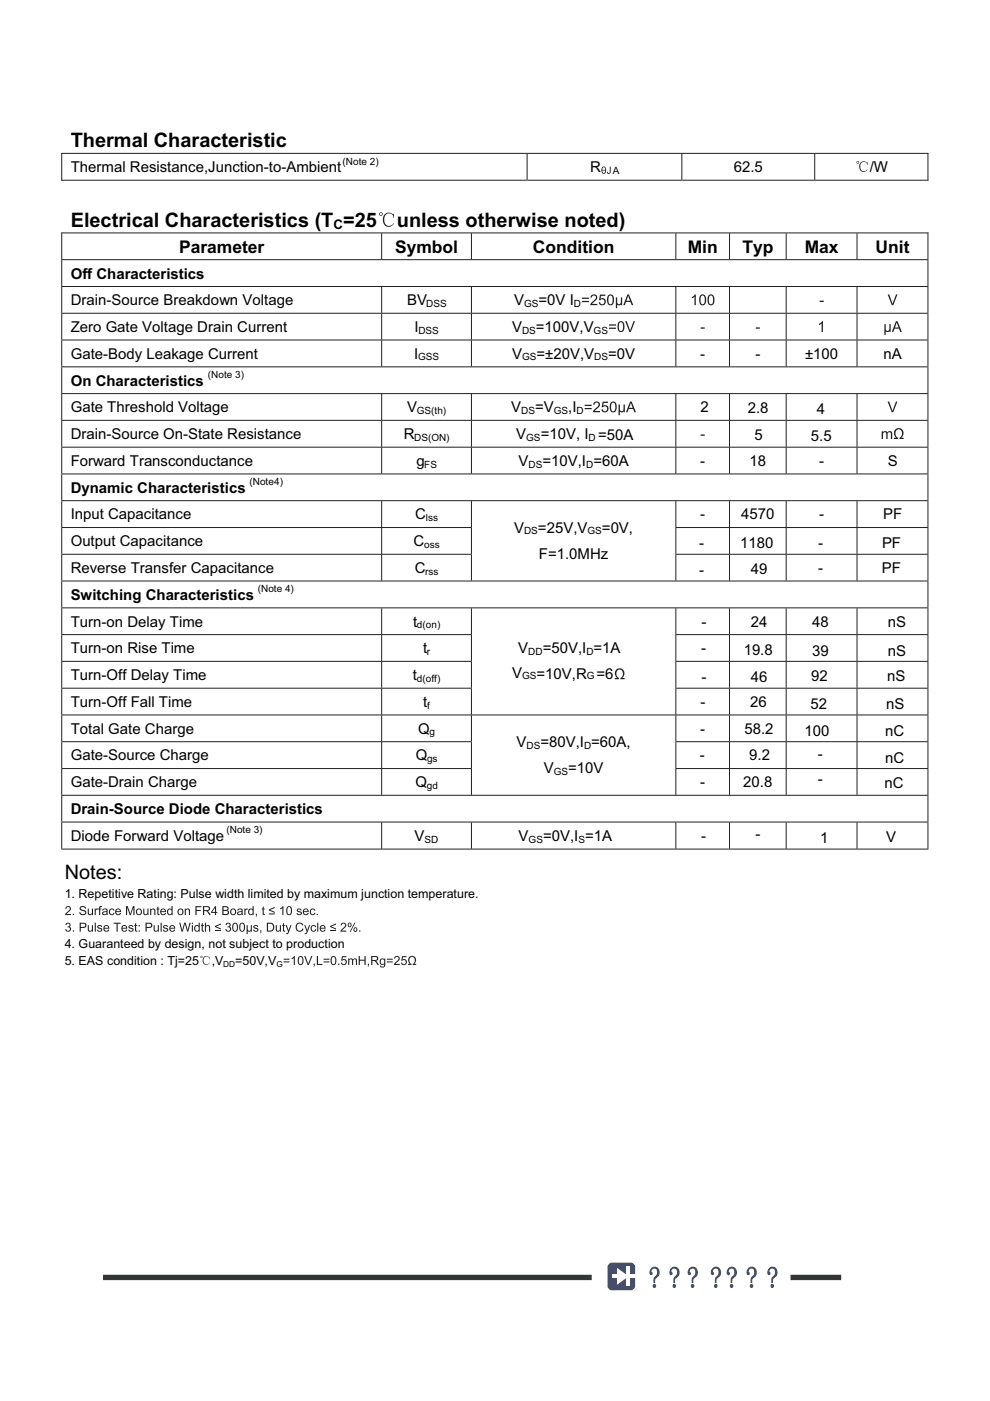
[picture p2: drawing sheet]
<svg xmlns="http://www.w3.org/2000/svg" width="210mm" height="297mm" viewBox="0 0 210 297" stroke-linecap="round" stroke-linejoin="round" font-family="sans-serif">
<g fill="#231f20">
<path d="M129.3 35.3h.2v1.1a.42 .42 0 0 1-.4 .5 .42 .42 0 0 1-.4-.5h.2v.1a.23 .23 0 0 0 .3 .2 .23 .23 0 0 0 .1-.3zM127.7 36.2l.2 .4h.3l.2-.4zM127.9 35.5l-.2 .5h.7l-.1-.4zM127.7 35.5a.46 .46 0 0 1 .5-.2 .46 .46 0 0 1 .3 .4 .84 .84 0 0 1-.5 1.2 .9 .9 0 0 1-.3-1.4z"/>
<path d="M182.6 34.4a.94 .94 0 0 1 1.3 .1l.1-.1v.6a.79 .79 0 0 0-.9-.7 .79 .79 0 0 0-.6 1 .83 .83 0 0 0 .5 1 .83 .83 0 0 0 1-.4 .96 .96 0 0 1-1.3 .5 .96 .96 0 0 1-.4-1.3zM181.8 34.4a.17 .17 0 0 0 .3 0 .17 .17 0 0 0-.3 0zM181.7 34.4a.29 .29 0 0 1 .5 0 .29 .29 0 0 1-.5 0z"/>
</g>
<path d="M13 38.2h98.7M13 32.5h183.9M13.1 32.4v5.9M111.8 32.6v5.7M111.9 38.2h32.6M144.6 32.6v5.7M144.7 38.2h28M172.8 32.6v5.7M172.9 38.2h23.8M196.8 32.4v5.9" fill="none" stroke="#231f20" stroke-width=".21"/>
<path d="M81.6 45.4a1.27 1.27 0 0 1 1.8 .1v-.2h.2v.9h-.2a.95 .95 0 0 0-.9-1 .95 .95 0 0 0-1 1 1.18 1.18 0 0 0 1.2 1.7l.9-.6a1.27 1.27 0 0 1-1.7 .7 1.27 1.27 0 0 1-.7-1.6zM80.6 45.4a.23 .23 0 0 0 .4 0 .23 .23 0 0 0-.4 0zM80.4 45.4a.4 .4 0 0 1 .8 0 .4 .4 0 0 1-.8 0z" fill="#231f20"/>
<path d="M13 49.4h183.9M13 55.1h183.9M13.1 49.3v5.7M13.1 55.1v5.6M80.9 49.5v5.5M100 49.5v5.5M143.3 49.5v5.5M154.7 49.5v5.5M166.8 49.5v5.5M181.8 49.5v5.5M196.8 49.3v5.7M196.8 55.1v5.6" fill="none" stroke="#231f20" stroke-width=".21"/>
<path d="M188.3 62.4h.3l.7 2.1 .7-2.1h.4l-.9 2.3h-.3zM173.8 63.7h.9v.3h-.9zM150.5 62.8a1.27 1.27 0 0 0 .3 1.7 1.22 1.22 0 0 0 .2-1.8zM150.3 62.7a.74 .74 0 0 1 .9-.2 .74 .74 0 0 1 .3 .9 .95 .95 0 0 1-.9 1.3 1.65 1.65 0 0 1-.3-2zM148.7 62.8a1.27 1.27 0 0 0 .3 1.7 1.22 1.22 0 0 0 .2-1.8zM148.5 62.7a.74 .74 0 0 1 .9-.2 .74 .74 0 0 1 .4 .9 .95 .95 0 0 1-1 1.3 1.65 1.65 0 0 1-.3-2zM146.7 63l.9-.6v2.3h-.3v-1.8l-.6 .4zM133.2 62.7l-.3 1.1h.7zM133.1 62.4h.3l.9 2.3h-.3l-.3-.7h-.9l-.3 .7h-.3zM130.6 63.1h.3v.7a.47 .47 0 0 0 .4 .7 .47 .47 0 0 0 .4-.7v-.7h.3v1.6h-.3v-.2a.48 .48 0 0 1-.8 0v.8h-.3zM129.2 62.8a1.27 1.27 0 0 0 .3 1.7 1.22 1.22 0 0 0 .2-1.8zM129 62.7a.74 .74 0 0 1 .9-.2 .74 .74 0 0 1 .3 .9 .95 .95 0 0 1-.9 1.3 1.65 1.65 0 0 1-.3-2zM127.3 62.5h1.1v.2h-.9l-.1 .6a.75 .75 0 0 1 1 .4 .75 .75 0 0 1-.5 1 .75 .75 0 0 1-.9-.6h.3a.5 .5 0 0 0 .7 .3 .5 .5 0 0 0 .2-.7 .5 .5 0 0 0-.7-.2l-.2 .2-.3-.1zM125.5 62.6a.75 .75 0 0 1 1.1 .2 .75 .75 0 0 1-.4 1l-.6 .6h1.1v.3h-1.5l.3-.6a1.54 1.54 0 0 0 .9-1.2l-.4-.2-.3 .1-.2 .3h-.3zM123.4 63.8h1.5v.3h-1.5zM123.4 63.1h1.5v.3h-1.5z" fill="#231f20"/>
<path d="M13 60.7h183.9M13.1 60.8v5.5M80.9 60.8v5.5M100 60.8v5.5M143.3 60.8v5.5M154.7 60.8v5.5M166.8 60.8v5.5M181.8 60.8v5.5M196.8 60.8v5.5" fill="none" stroke="#231f20" stroke-width=".21"/>
<path d="M190.2 68.3l-.4 1.1h.8zM190 68.1h.4l.9 2.3h-.4l-.2-.7h-1l-.2 .7h-.3zM187.6 68.7h.3v.7a.47 .47 0 0 0 .3 .8 .47 .47 0 0 0 .4-.8v-.7h.3v1.7h-.2v-.2a.48 .48 0 0 1-.8 0v.8h-.3zM173.7 68.7l.8-.6v2.3h-.2v-1.8l-.6 .3zM160.3 69.4h.9v.3h-.9zM148.6 69.4h.9v.3h-.9zM132.6 68.1h.3l.7 2 .8-2h.3l-.9 2.3h-.3zM131.4 68.5a1.27 1.27 0 0 0 .3 1.7 1.22 1.22 0 0 0 .2-1.8zM131.2 68.3a.74 .74 0 0 1 .9-.1 .74 .74 0 0 1 .3 .8 .95 .95 0 0 1-.9 1.4 1.65 1.65 0 0 1-.3-2.1zM129.2 69.5h1.5v.2h-1.5zM129.2 68.8h1.5v.2h-1.5z" fill="#231f20"/>
<g fill="none" stroke="#231f20" stroke-width=".21">
<path d="M13 66.4h183.9M13 72.1h183.9M13 77.8h183.9M13.1 66.5v5.5M13.1 72.2v5.5M13.1 77.9v5.5M80.9 66.5v5.5M80.9 72.2v5.5M100 66.5v5.5M100 72.2v5.5M143.3 66.5v5.5M143.3 72.2v5.5"/>
<path d="M154.7 66.5v5.5M154.7 72.2v5.5M166.8 66.5v5.5M166.8 72.2v5.5M181.8 66.5v5.5M181.8 72.2v5.5M196.8 66.5v5.5M196.8 72.2v5.5M196.8 77.9v5.5"/>
</g>
<path d="M188.3 85.1h.3l.7 2.1 .7-2.1h.3l-.8 2.3h-.4zM133.8 85.4l-.4 1.1h.8zM133.6 85.1h.4l.9 2.3h-.3l-.3-.7h-1l-.2 .7h-.3zM131.2 85.8h.3v.7a.47 .47 0 0 0 .4 .7 .47 .47 0 0 0 .4-.7v-.7h.2v1.6h-.2v-.2a.48 .48 0 0 1-.8 0v.8h-.3zM129.8 85.5a1.27 1.27 0 0 0 .3 1.7 1.22 1.22 0 0 0 .1-1.8zM129.6 85.4a.74 .74 0 0 1 .9-.2 .74 .74 0 0 1 .3 .9 .95 .95 0 0 1-.9 1.3 1.65 1.65 0 0 1-.3-2zM127.8 85.2h1.2v.2h-.9l-.2 .6a.75 .75 0 0 1 1.1 .4 .75 .75 0 0 1-.5 1 .75 .75 0 0 1-.9-.6h.3a.5 .5 0 0 0 .6 .3 .5 .5 0 0 0 .3-.7 .5 .5 0 0 0-.8-.2l-.1 .2-.3-.1zM126 85.3a.75 .75 0 0 1 1.2 .2 .75 .75 0 0 1-.4 1l-.7 .6h1.2v.3h-1.5l.3-.6a1.54 1.54 0 0 0 .8-1.2l-.4-.2-.3 .1-.1 .3h-.3zM124 86.5h1.5v.3h-1.5zM124 85.8h1.5v.3h-1.5z" fill="#231f20"/>
<path d="M13 83.5h183.9M13.1 83.5v5.5M80.9 83.5v5.5M100 83.5v5.5M143.3 83.5v5.5M154.7 83.5v5.5M166.8 83.5v5.5M181.8 83.5v5.5M196.8 83.5v5.5" fill="none" stroke="#231f20" stroke-width=".21"/>
<path d="M189.9 91a1.09 1.09 0 0 1 1.6 .3 1.09 1.09 0 0 1-.3 1.5h.5v.3h-.9v-.3a.89 .89 0 0 0 .6-1.1 .89 .89 0 0 0-1.1-.6 1.05 1.05 0 0 0 .2 1.7v.3h-.9v-.3h.5a1.22 1.22 0 0 1-.2-1.8zM187 91.4h.3v.3a.56 .56 0 0 1 .9 0 .54 .54 0 0 1 .6-.3 .54 .54 0 0 1 .4 .5v1.2h-.2v-1.1a.34 .34 0 0 0-.3-.4 .34 .34 0 0 0-.4 .3v1.2h-.3v-1.1a.38 .38 0 0 0-.5-.3 .38 .38 0 0 0-.2 .5v.9h-.3zM148.6 92.1h.9v.3h-.9z" fill="#231f20"/>
<g fill="none" stroke="#231f20" stroke-width=".21">
<path d="M13 89.1h183.9M13 94.8h183.9M13.1 89.2v5.5M13.1 94.9v5.5M80.9 89.2v5.5M80.9 94.9v5.5M100 89.2v5.5M100 94.9v5.5M143.3 89.2v5.5M143.3 94.9v5.5M154.7 89.2v5.5M154.7 94.9v5.5"/>
<path d="M166.8 89.2v5.5M166.8 94.9v5.5M181.8 89.2v5.5M181.8 94.9v5.5M196.8 89.2v5.5M196.8 94.9v5.5M13 100.5h183.9M13 106.2h183.9M13 111.8h87.1M13 117.5h87.1M13.1 111.9v5.5M13.1 100.6v5.5"/>
<path d="M13.1 106.2v5.6M13.1 117.6v5.5M80.9 106.2v5.6M80.9 117.6v5.5M80.9 111.9v5.5M100 106.2v5.6M100 117.6v5.5M100 111.9v5.5M143.3 111.8h53.6M143.3 117.5h53.6M143.3 106.2v5.6M143.3 117.6v5.5"/>
<path d="M143.3 111.9v5.5M154.7 106.2v5.6M154.7 117.6v5.5M154.7 111.9v5.5M166.8 106.2v5.6M166.8 117.6v5.5M166.8 111.9v5.5M181.8 106.2v5.6M181.8 111.9v5.5M181.8 117.6v5.5M196.8 106.2v5.6M196.8 111.9v5.5"/>
<path d="M196.8 117.6v5.5M196.8 100.6v5.5M13 123.2h183.9M13 128.9h183.9M13 134.6h87.1M13.1 134.6v5.5M13.1 123.3v5.5M13.1 129v5.5M80.9 129v5.5M80.9 134.6v5.5M100 129v5.5M100 134.6v5.5"/>
<path d="M143.3 134.6h53.6M143.3 129v5.5M143.3 134.6v5.5M154.7 129v5.5M154.7 134.6v5.5M166.8 129v5.5M166.8 134.6v5.5M181.8 129v5.5M181.8 134.6v5.5M196.8 129v5.5M196.8 134.6v5.5M196.8 123.3v5.5"/>
<path d="M13 140.2h87.1M13.1 140.3v5.5M80.9 140.3v5.5M100 140.3v5.5M143.3 140.2h53.6M143.3 140.3v5.5M154.7 140.3v5.5M166.8 140.3v5.5M181.8 140.3v5.5M196.8 140.3v5.5"/>
</g>
<path d="M130.8 141.9a1.09 1.09 0 0 1 1.5 .3 1.09 1.09 0 0 1-.3 1.5h.5v.3h-.9v-.2a.89 .89 0 0 0 .6-1.2 .89 .89 0 0 0-1.1-.5 1.05 1.05 0 0 0 .2 1.7v.2h-.9v-.3h.5a1.22 1.22 0 0 1-.1-1.8z" fill="#231f20"/>
<g fill="none" stroke="#231f20" stroke-width=".21">
<path d="M13 145.9h87.1M13 151.6h183.9M13 157.3h87.1M13.1 146v5.5M13.1 157.3v5.6M13.1 151.7v5.5M80.9 151.7v5.5M80.9 146v5.5M80.9 157.3v5.6M100 151.7v5.5M100 146v5.5M100 157.3v5.6"/>
<path d="M143.3 145.9h53.6M143.3 157.3h53.6M143.3 151.7v5.5M143.3 146v5.5M143.3 157.3v5.6M154.7 151.7v5.5M154.7 146v5.5M154.7 157.3v5.6M166.8 151.7v5.5M166.8 146v5.5M166.8 157.3v5.6M181.8 146v5.5"/>
<path d="M181.8 151.7v5.5M181.8 157.3v5.6M196.8 146v5.5M196.8 151.7v5.5M196.8 157.3v5.6M13 162.9h87.1M13 168.6h183.9M13 174.3h183.9M13.1 163v5.5M13.1 168.7v5.5M13.1 174.4v5.5M80.9 163v5.5"/>
<path d="M80.9 174.4v5.5M100 163v5.5M100 174.4v5.5M143.3 162.9h53.6M143.3 163v5.5M143.3 174.4v5.5M154.7 163v5.5M154.7 174.4v5.5M166.8 163v5.5M166.8 174.4v5.5M181.8 163v5.5M181.8 174.4v5.5"/>
<path d="M196.8 163v5.5M196.8 174.4v5.5M196.8 168.7v5.5M13 180h183.9"/>
</g>
<g fill="#231f20">
<path d="M67.2 193.7h.2v.3h-.2zM65.9 192.8l.6-.2 .4 .4-.2 .1-.2-.2a.47 .47 0 0 0-.6 .4 .47 .47 0 0 0 .7 .5l.1-.3h.2a.65 .65 0 0 1-.9 .4 .65 .65 0 0 1-.2-1zM64.6 192.9l-.1 .3h.7l-.2-.4zM64.4 192.8a.64 .64 0 0 1 .8-.1 .64 .64 0 0 1 .3 .7h-1a.4 .4 0 0 0 .3 .4 .4 .4 0 0 0 .4-.2h.3a.69 .69 0 0 1-1.1 .3 .69 .69 0 0 1 0-1.1zM63 192.8l.2-.2a.54 .54 0 0 1 .8 .4h-.2a.27 .27 0 0 0-.3-.2 .27 .27 0 0 0-.3 .3h.1a.52 .52 0 0 1 .6 .2 .52 .52 0 0 1 0 .6l-.7 .1-.3-.4h.2a.31 .31 0 0 0 .4 .3 .31 .31 0 0 0 .2-.4 .67 .67 0 0 1-.8-.6zM61.1 192.4a1.05 1.05 0 0 0 .2 1.5 .98 .98 0 0 0 0-1.6zM61 192.2a.75 .75 0 0 1 .8 .2 .75 .75 0 0 1 .1 .9 .66 .66 0 0 1-.7 .7 .66 .66 0 0 1-.5-.9zM59.4 192.6l.7-.5v1.9h-.2v-1.5l-.5 .3zM57 193.7h1.3v.2h-1.3zM57 192.8l1.3-.5v.2l-1 .4 1 .4v.3l-1.3-.6zM55.7 192.3l.2-.1v.4h.3v.2h-.3v.8l.3 .4a.34 .34 0 0 1-.4 0 .34 .34 0 0 1-.1-.4v-.8h-.2v-.2h.2zM54.2 193.7h.3v.4l-.2 .3 .1-.4h-.2zM53 192.9a.48 .48 0 0 0-.2 .7 .48 .48 0 0 0 .7 .1l.1-.4-.1-.4-.3-.1zM52.8 192.8l.4-.2 .4 .2v-.7h.2v1.9h-.2v-.2a.66 .66 0 0 1-.9-.1 .66 .66 0 0 1 .1-.9zM51.8 192.6h.2v.2l.5-.2 .1 .1-.1 .2a.31 .31 0 0 0-.4 0 .31 .31 0 0 0 0 .4v.7h-.3zM50.6 193.5a.33 .33 0 0 0 .3 .4 .33 .33 0 0 0 .3-.4v-.2zM50.4 192.8a.62 .62 0 0 1 .8-.1 .62 .62 0 0 1 .3 .7v.6h-.2v-.2a.49 .49 0 0 1-.7 .2 .49 .49 0 0 1-.2-.6l.8-.3a.35 .35 0 0 0-.3-.3 .35 .35 0 0 0-.4 .3l-.2-.1zM49.2 192.9a.47 .47 0 0 0-.1 .8 .47 .47 0 0 0 .7-.1l-.1-.7-.2-.1zM48.8 193.3a.7 .7 0 0 1 1.4 0 .7 .7 0 0 1-1.4 0zM47.4 193.1v.7l.8-.1a.35 .35 0 0 0 .1-.4 .35 .35 0 0 0-.5-.2zM47.4 192.3v.6h.4a.32 .32 0 0 0 .5-.3 .32 .32 0 0 0-.5-.3zM47.2 192.1h.7a.48 .48 0 0 1 .6 .3 .48 .48 0 0 1-.3 .6 .53 .53 0 0 1 .3 .7 .53 .53 0 0 1-.6 .3h-.7zM45.6 192.5l-.6 .8h.6zM45.6 192.1h.2v1.2h.3v.3h-.3v.4h-.2v-.4h-.8v-.3zM43.3 192.3v.7h.5a.33 .33 0 0 0 .5-.3 .33 .33 0 0 0-.4-.4zM43.1 192.1h.8a.53 .53 0 0 1 .7 .5 .53 .53 0 0 1-.6 .5l.7 .9h-.3l-.5-.7-.3-.1h-.3v.8h-.2zM41.4 192.1h1.3v.2h-1v.6h.9v.3h-.9v.8h-.3zM39.2 192.6h.2v.2a.49 .49 0 0 1 .6-.2 .49 .49 0 0 1 .3 .6v.8h-.2v-.8a.32 .32 0 0 0-.3-.4 .32 .32 0 0 0-.4 .2v1h-.2zM38 192.9a.47 .47 0 0 0-.1 .8 .47 .47 0 0 0 .8-.1l-.1-.7-.3-.1zM37.6 193.3a.7 .7 0 0 1 1.4 0 .7 .7 0 0 1-1.4 0zM35.8 192.9a.48 .48 0 0 0-.2 .7 .48 .48 0 0 0 .7 .1l.1-.4-.1-.4-.3-.1zM35.6 192.8l.4-.2 .4 .2v-.7h.2v1.9h-.2v-.2a.66 .66 0 0 1-.9-.1 .66 .66 0 0 1 .1-.9zM34.3 192.9l-.1 .3h.8l-.2-.4zM34.1 192.8a.64 .64 0 0 1 .8-.1 .64 .64 0 0 1 .3 .7h-1a.4 .4 0 0 0 .3 .4 .4 .4 0 0 0 .5-.2h.2a.69 .69 0 0 1-1 .3 .69 .69 0 0 1-.1-1.1zM33.4 192.3l.2-.1v.4h.2v.2h-.2v.8l.3 .4a.34 .34 0 0 1-.4 0 .34 .34 0 0 1-.1-.4v-.8h-.2v-.2h.2zM31.8 192.6h.3v.2a.49 .49 0 0 1 .6-.2 .49 .49 0 0 1 .3 .6v.8h-.3v-.8a.32 .32 0 0 0-.2-.4 .32 .32 0 0 0-.4 .2v1h-.3zM30.4 192.6h.2v.8a.34 .34 0 0 0 .4 .4 .34 .34 0 0 0 .3-.4v-.8h.2v1.4h-.2v-.2a.49 .49 0 0 1-.6 .2 .49 .49 0 0 1-.3-.5zM29.2 192.9a.47 .47 0 0 0-.1 .8 .47 .47 0 0 0 .7-.1v-.7l-.3-.1zM28.8 193.3a.7 .7 0 0 1 1.4 0 .7 .7 0 0 1-1.4 0zM26.7 192.1h.4l.5 1.6 .6-1.6h.3v1.9h-.2v-1.6l-.6 1.6h-.2l-.5-1.6v1.6h-.3zM24.8 192.9l-.1 .3h.7l-.2-.4zM24.6 192.8a.64 .64 0 0 1 .8-.1 .64 .64 0 0 1 .3 .7h-1a.4 .4 0 0 0 .3 .4 .4 .4 0 0 0 .4-.2h.3a.69 .69 0 0 1-1.1 .3 .69 .69 0 0 1 0-1.1zM23.3 192.8l.6-.2 .4 .4-.3 .1-.1-.2a.47 .47 0 0 0-.6 .4 .47 .47 0 0 0 .6 .5l.2-.3h.2a.65 .65 0 0 1-.9 .4 .65 .65 0 0 1-.2-1zM21.9 193.5a.33 .33 0 0 0 .3 .4 .33 .33 0 0 0 .4-.4v-.2zM21.8 192.8a.62 .62 0 0 1 .8-.1 .62 .62 0 0 1 .2 .7l.1 .6h-.2l-.1-.2a.49 .49 0 0 1-.7 .2 .49 .49 0 0 1-.2-.6l.9-.3a.35 .35 0 0 0-.3-.3 .35 .35 0 0 0-.4 .3l-.2-.1zM21.1 192.2l.5-.1v.2l-.3 .1v.2h.2v.2h-.2v1.2h-.3v-1.2h-.2v-.2h.2zM20.1 192.6h.2v.2l.4-.2 .1 .1-.1 .2a.31 .31 0 0 0-.3 0 .31 .31 0 0 0-.1 .4v.7h-.2zM18.6 192.6h.2v.8a.34 .34 0 0 0 .4 .4 .34 .34 0 0 0 .3-.4v-.8h.2v1.4h-.2v-.2a.49 .49 0 0 1-.6 .2 .49 .49 0 0 1-.3-.5zM17.1 192.2a.75 .75 0 0 1 1.2 .5h-.3a.42 .42 0 0 0-.4-.4 .42 .42 0 0 0-.4 .5 1.1 1.1 0 0 1 1.1 .7 .77 .77 0 0 1-.8 .5 .77 .77 0 0 1-.7-.6h.2a.49 .49 0 0 0 .6 .5 .49 .49 0 0 0 .4-.6l-.1-.1a.8 .8 0 0 1-1-.7zM15.4 193.7h.3v.3h-.3zM14 192.3a.62 .62 0 0 1 1 .1 .62 .62 0 0 1-.4 .9l-.5 .5h1v.2h-1.3l.2-.4a1.15 1.15 0 0 0 .7-1.2l-.4-.1-.2 .4h-.3z"/>
<path d="M76.2 197.3h.2v.2h-.2zM75.2 196.8l.1 .6a.3 .3 0 0 0 .3-.3 .3 .3 0 0 0-.4-.3zM75 197.1a.46 .46 0 0 1 .9 0 .46 .46 0 0 1-.9 0zM75.2 195.6h.2l-1 2h-.2zM74 195.8l.1 .6a.3 .3 0 0 0 .3-.3 .3 .3 0 0 0-.4-.3zM73.8 196.1a.46 .46 0 0 1 .9 0 .46 .46 0 0 1-.9 0zM72.4 195.8a.62 .62 0 0 1 1 .1 .62 .62 0 0 1-.4 .9l-.5 .5h1v.2h-1.3l.2-.4a1.15 1.15 0 0 0 .7-1.2l-.4-.1-.2 .4h-.3zM70 197.2h1.3v.2h-1.3zM70 196.3l1.3-.5v.2l-1 .4 1 .4v.3l-1.3-.6zM68.2 196.4l-.1 .3h.7l-.2-.4zM68 196.3a.64 .64 0 0 1 .7-.1 .64 .64 0 0 1 .4 .7h-1.1a.4 .4 0 0 0 .3 .5 .4 .4 0 0 0 .5-.3h.3a.69 .69 0 0 1-1.1 .3 .69 .69 0 0 1 0-1.1zM67.3 195.6h.2v1.9h-.2zM66 196.3l.7-.1 .4 .4h-.3l-.1-.2a.47 .47 0 0 0-.6 .4 .47 .47 0 0 0 .6 .5l.1-.3 .3 .1a.65 .65 0 0 1-1 .4 .65 .65 0 0 1-.1-1zM64.5 196.2h.3l.4 1.1 .4-1.1h.2l-.5 1.3a.48 .48 0 0 1-.7 .6v-.3h.3l.1-.3zM63 195.8a.82 .82 0 0 1 1.3 .3l-.2 .1a.63 .63 0 0 0-.9-.3 .63 .63 0 0 0-.2 .9 .58 .58 0 0 0 .5 .5 .58 .58 0 0 0 .6-.4h.3a.91 .91 0 0 1-1.3 .5 .91 .91 0 0 1-.3-1.4zM60.6 196.2h.2l.4 1.1 .4-1.1h.2l-.5 1.3a.48 .48 0 0 1-.6 .6v-.3h.3l.1-.3zM60 195.8l.2-.1v.5h.3v.1h-.3v.8l.3 .4a.34 .34 0 0 1-.4 0 .34 .34 0 0 1-.1-.4v-.8h-.2v-.1h.2zM58.5 196.2h.2v.7a.34 .34 0 0 0 .4 .5 .34 .34 0 0 0 .3-.5v-.7h.2v1.3h-.2v-.2a.49 .49 0 0 1-.6 .2 .49 .49 0 0 1-.3-.5zM56.9 195.9v1.4h.4a.73 .73 0 0 0 .6-.7 .73 .73 0 0 0-.7-.7zM56.6 195.6h.7a.95 .95 0 0 1 .9 1 .95 .95 0 0 1-.9 .9h-.7zM55.2 197.3h.2v.4l-.2 .2 .1-.4h-.1zM53.8 196.3l.2-.2a.54 .54 0 0 1 .8 .4h-.3a.27 .27 0 0 0-.3-.2 .27 .27 0 0 0-.2 .3h.1a.52 .52 0 0 1 .6 .2 .52 .52 0 0 1 0 .6l-.7 .1-.3-.4h.2a.31 .31 0 0 0 .4 .3 .31 .31 0 0 0 .2-.4 .67 .67 0 0 1-.8-.6zM52.3 196.2h.2v.8a.32 .32 0 0 0 .4 .3 .32 .32 0 0 0 .3-.3v-.8h.2v1.3h-.2v-.1a.4 .4 0 0 1-.7 0v.7h-.2zM51.1 196a1.05 1.05 0 0 0 .3 1.4 .98 .98 0 0 0-.1-1.6zM51 195.7a.75 .75 0 0 1 .9 .2 .75 .75 0 0 1 .1 .9 .66 .66 0 0 1-.8 .7 .66 .66 0 0 1-.5-.9zM49.6 196a1.06 1.06 0 0 0 .3 1.4 .98 .98 0 0 0 0-1.6zM49.5 195.7a.75 .75 0 0 1 .9 .2 .75 .75 0 0 1 .1 .9 .66 .66 0 0 1-.8 .7 .66 .66 0 0 1-.4-.9zM48 195.8a.51 .51 0 0 1 .8-.1 .51 .51 0 0 1-.1 .8 .59 .59 0 0 1 0 1 .59 .59 0 0 1-.9-.5h.2a.38 .38 0 0 0 .5 .4 .38 .38 0 0 0 .3-.5 .38 .38 0 0 0-.5-.3v-.2a.33 .33 0 0 0 .4-.2 .33 .33 0 0 0-.3-.4 .33 .33 0 0 0-.3 .4l-.3-.1zM45.6 197.2h1.3v.2h-1.3zM45.6 196.3l1.3-.5v.2l-1 .4 1 .4v.3l-1.3-.6zM43.5 195.6h.2v.7a.49 .49 0 0 1 .6-.2 .49 .49 0 0 1 .3 .6v.8h-.3v-.8a.33 .33 0 0 0-.4-.4 .33 .33 0 0 0-.2 .5v.7h-.2zM42.8 195.8l.2-.1v.5h.2v.1h-.2v.8l.3 .4a.34 .34 0 0 1-.4 0 .34 .34 0 0 1-.1-.4v-.8h-.2v-.1h.2zM41.5 196.4a.48 .48 0 0 0-.1 .7 .48 .48 0 0 0 .6 .1l.2-.3-.2-.5-.2-.1zM41.3 196.3l.5-.2 .3 .2v-.7h.3v1.9h-.3v-.1a.66 .66 0 0 1-.9-.2 .66 .66 0 0 1 .1-.9zM40.7 196.2h.2v1.3h-.2zM40.7 195.6h.2v.3h-.2zM38 195.6h.3l.3 1.7 .5-1.7h.3l.4 1.7 .4-1.7h.2l-.5 1.9h-.2l-.5-1.6-.4 1.6h-.3zM36.3 196.4l-.2 .3h.8l-.2-.4zM36.1 196.3a.64 .64 0 0 1 .7-.1 .64 .64 0 0 1 .4 .7h-1.1a.4 .4 0 0 0 .3 .5 .4 .4 0 0 0 .5-.3h.2a.69 .69 0 0 1-1 .3 .69 .69 0 0 1 0-1.1zM34.7 196.3l.2-.2a.54 .54 0 0 1 .7 .4h-.2a.27 .27 0 0 0-.3-.2 .27 .27 0 0 0-.2 .3 .52 .52 0 0 1 .6 .2 .52 .52 0 0 1 0 .6l-.6 .1-.4-.4h.3a.31 .31 0 0 0 .3 .3 .31 .31 0 0 0 .3-.4 .67 .67 0 0 1-.8-.6zM34.1 195.6h.2v1.9h-.2zM32.6 196.2h.2v.7a.34 .34 0 0 0 .4 .5 .34 .34 0 0 0 .3-.5v-.7h.2v1.3h-.2v-.2a.49 .49 0 0 1-.6 .2 .49 .49 0 0 1-.3-.5zM31.1 195.9v.6h.7a.34 .34 0 0 0 .2-.4 .34 .34 0 0 0-.4-.2zM30.9 195.6h.7a.58 .58 0 0 1 .7 .6 .58 .58 0 0 1-.7 .6h-.5v.7h-.2zM29.4 197.3h.3v.2h-.3zM29.4 196.2h.3v.2h-.3zM28.6 195.8l.3-.1v.5h.2v.1h-.2v.8l.2 .4a.34 .34 0 0 1-.3 0 .34 .34 0 0 1-.2-.4v-.8h-.1v-.1h.1zM27.3 196.3l.2-.2a.54 .54 0 0 1 .8 .4h-.2a.27 .27 0 0 0-.3-.2 .27 .27 0 0 0-.3 .3h.1a.52 .52 0 0 1 .6 .2 .52 .52 0 0 1 0 .6l-.7 .1-.3-.4h.2a.31 .31 0 0 0 .4 .3 .31 .31 0 0 0 .2-.4 .67 .67 0 0 1-.8-.6zM26.1 196.4l-.1 .3h.8l-.3-.4zM25.9 196.3a.64 .64 0 0 1 .8-.1 .64 .64 0 0 1 .3 .7h-1a.4 .4 0 0 0 .3 .5 .4 .4 0 0 0 .4-.3h.3a.69 .69 0 0 1-1.1 .3 .69 .69 0 0 1 0-1.1zM24.1 195.6h1.5v.3h-.6v1.6h-.3v-1.6h-.6zM22.3 196.4l-.1 .3h.7l-.2-.4zM22.1 196.3a.64 .64 0 0 1 .8-.1 .64 .64 0 0 1 .3 .7h-1a.4 .4 0 0 0 .3 .5 .4 .4 0 0 0 .4-.3h.3a.69 .69 0 0 1-1.1 .3 .69 .69 0 0 1 0-1.1zM20.7 196.3l.2-.2a.54 .54 0 0 1 .8 .4h-.3a.27 .27 0 0 0-.3-.2 .27 .27 0 0 0-.2 .3h.1a.52 .52 0 0 1 .6 .2 .52 .52 0 0 1 0 .6l-.7 .1-.3-.4h.2a.31 .31 0 0 0 .3 .3 .31 .31 0 0 0 .3-.4 .67 .67 0 0 1-.8-.6zM20.1 195.6h.2v1.9h-.2zM18.6 196.2h.2v.7a.34 .34 0 0 0 .4 .5 .34 .34 0 0 0 .3-.5v-.7h.2v1.3h-.2v-.2a.49 .49 0 0 1-.6 .2 .49 .49 0 0 1-.3-.5zM17.1 195.9v.6h.7a.34 .34 0 0 0 .3-.4 .34 .34 0 0 0-.5-.2zM16.9 195.6h.7a.58 .58 0 0 1 .7 .6 .58 .58 0 0 1-.7 .6h-.5v.7h-.2zM15.4 197.3h.3v.2h-.3zM14.1 195.8a.51 .51 0 0 1 .7-.1 .51 .51 0 0 1-.1 .8 .59 .59 0 0 1 0 1 .59 .59 0 0 1-.9-.5h.3a.38 .38 0 0 0 .4 .4 .38 .38 0 0 0 .3-.5 .38 .38 0 0 0-.5-.3v-.2a.33 .33 0 0 0 .4-.2 .33 .33 0 0 0-.3-.4 .33 .33 0 0 0-.3 .4l-.2-.1z"/>
<path d="M43.2 202.9a.79 .79 0 0 1 1.2 .1v-.2v.6a.69 .69 0 0 0-.9-.6 .69 .69 0 0 0-.3 1.1 .68 .68 0 0 0 .5 .6 .68 .68 0 0 0 .8-.4 .8 .8 0 0 1-1.1 .4 .8 .8 0 0 1-.4-1.1zM42.6 202.9a.15 .15 0 0 0 .3 0 .15 .15 0 0 0-.3 0zM42.5 202.9a.25 .25 0 0 1 .5 0 .25 .25 0 0 1-.5 0z"/>
<path d="M86.8 202.9a.91 .91 0 0 1 1.4 .2 .91 .91 0 0 1-.3 1.3h.4v.2h-.8v-.2a.72 .72 0 0 0 .5-1 .72 .72 0 0 0-1-.3l-.2 .8 .5 .7h-.8v-.2h.5a1.01 1.01 0 0 1-.2-1.5zM85.3 202.7h.9v.2h-.7l-.1 .6a.63 .63 0 0 1 .8 .3 .63 .63 0 0 1-.4 .8 .63 .63 0 0 1-.8-.5h.3a.42 .42 0 0 0 .6 .2 .42 .42 0 0 0 .1-.6 .42 .42 0 0 0-.6 0h-.3zM83.8 202.8a.62 .62 0 0 1 .9 .2 .62 .62 0 0 1-.3 .9l-.5 .5h.9v.2h-1.3l.2-.4a1.15 1.15 0 0 0 .8-1.2l-.5-.1-.2 .4-.2-.1zM82.1 203.8h1.2v.3h-1.2zM82.1 203.3h1.2v.2h-1.2zM80.9 203.5a.47 .47 0 0 0-.2 .7 .47 .47 0 0 0 .7 .1 .47 .47 0 0 0 .1-.7 .47 .47 0 0 0-.6-.1zM80.7 203.4l.4-.2 .4 .2v-.2h.2v1.2a.6 .6 0 0 1-.4 .7 .6 .6 0 0 1-.7-.4h.2a.39 .39 0 0 0 .5 .2 .39 .39 0 0 0 .2-.5 .65 .65 0 0 1-.9-.1 .65 .65 0 0 1 .1-.9zM79 202.9v.6h.5a.33 .33 0 0 0 .5-.2 .33 .33 0 0 0-.4-.4zM78.7 202.7h.9a.53 .53 0 0 1 .6 .4 .53 .53 0 0 1-.5 .6l.7 .9h-.3l-.5-.7-.3-.1h-.3v.8h-.3zM78 204.3h.3v.4l-.2 .3v-.4h-.1zM76.1 202.7h.2v.8h1v-.8h.3v1.9h-.3v-.9h-1v.9h-.2zM73.9 203.2h.2v.2a.46 .46 0 0 1 .8 0l.2-.2 .5 .1 .1 1.3h-.2v-.9a.29 .29 0 0 0-.2-.3 .29 .29 0 0 0-.4 .2v1h-.2v-.9a.31 .31 0 0 0-.4-.3 .31 .31 0 0 0-.2 .5v.7h-.2zM72.5 202.7h1v.2h-.8l-.1 .6a.63 .63 0 0 1 .9 .3 .63 .63 0 0 1-.4 .8 .63 .63 0 0 1-.8-.5h.3a.42 .42 0 0 0 .6 .2 .42 .42 0 0 0 .1-.6 .42 .42 0 0 0-.7 0h-.2zM71.7 204.3h.3v.3h-.3zM70.5 203a1.06 1.06 0 0 0 .2 1.4 .98 .98 0 0 0 0-1.5zM70.4 202.8a.75 .75 0 0 1 .9 .2 .75 .75 0 0 1 0 .9 .66 .66 0 0 1-.7 .7 .66 .66 0 0 1-.5-.9zM68.6 203.8h1.3v.3h-1.3zM68.6 203.3h1.3v.2h-1.3zM67.2 202.7h.2v1.7h1v.2h-1.2zM66.5 204.3h.3l-.1 .4-.2 .3 .1-.4h-.1zM64.5 202.7h.3l.6 1.7 .6-1.7h.2l-.7 1.9h-.3zM63.5 203a1.06 1.06 0 0 0 .3 1.4 .98 .98 0 0 0 0-1.5zM63.4 202.8a.75 .75 0 0 1 .9 .2 .75 .75 0 0 1 .1 .9 .66 .66 0 0 1-.8 .7 .66 .66 0 0 1-.5-.9zM61.8 203.2l.7-.5v1.9h-.2v-1.5l-.5 .3zM60.1 203.8h1.3v.3h-1.3zM60.1 203.3h1.3v.2h-1.3z"/>
</g>
<path d="M22 270.4h103.4v.9h-103.4z" fill="#333536"/>
<path d="M22 270.4h103.4v.9h-103.4z" fill="none" stroke="#333536" stroke-width=".21"/>
<path d="M167.8 270.4h10.5v.9h-10.5z" fill="#333536"/>
<path d="M167.8 270.4h10.5v.9h-10.5z" fill="none" stroke="#333536" stroke-width=".21"/>
<path d="M138.5 272.7a.3 .3 0 0 1 .6 0 .3 .3 0 0 1-.6 0zM138.1 269a1.06 1.06 0 0 1 1.6 .2 1.06 1.06 0 0 1-.3 1.5l-.4 .4-.1 .8h-.2a1.63 1.63 0 0 1 .7-1.6 .83 .83 0 0 0 0-1.1 .83 .83 0 0 0-1-.2 .65 .65 0 0 0-.1 1l-.2 .3-.2-.3v-.5z" fill="#3d528f"/>
<g fill="none" stroke="#3d528f" stroke-width=".21">
<path d="M138.1 269a1.06 1.06 0 0 1 1.6 .2 1.06 1.06 0 0 1-.3 1.5l-.4 .4-.1 .8h-.2a1.64 1.64 0 0 1 .7-1.6 .83 .83 0 0 0 0-1.1 .83 .83 0 0 0-1-.2 .65 .65 0 0 0-.1 1l-.2 .3-.2-.3v-.5z"/>
<circle cx="138.8" cy="272.7" r=".3"/>
</g>
<path d="M142.7 272.7a.3 .3 0 0 1 .6 0 .3 .3 0 0 1-.6 0zM142.4 269a1.06 1.06 0 0 1 1.5 .2 1.06 1.06 0 0 1-.3 1.5l-.4 .4-.1 .8h-.2a1.63 1.63 0 0 1 .7-1.6 .83 .83 0 0 0 0-1.1 .83 .83 0 0 0-1-.2 .65 .65 0 0 0 0 1l-.3 .3-.2-.3v-.5z" fill="#3d528f"/>
<g fill="none" stroke="#3d528f" stroke-width=".21">
<path d="M142.4 269a1.06 1.06 0 0 1 1.5 .2 1.06 1.06 0 0 1-.3 1.5l-.4 .4-.1 .8h-.2a1.63 1.63 0 0 1 .7-1.6 .83 .83 0 0 0 0-1.1 .83 .83 0 0 0-1-.2 .65 .65 0 0 0 0 1l-.3 .3-.2-.3v-.5z"/>
<circle cx="143" cy="272.7" r=".3"/>
</g>
<path d="M146.6 272.7a.3 .3 0 0 1 .6 0 .3 .3 0 0 1-.6 0zM146.2 269a1.06 1.06 0 0 1 1.6 .2 1.06 1.06 0 0 1-.3 1.5l-.4 .4-.1 .8h-.2a1.63 1.63 0 0 1 .7-1.6 .83 .83 0 0 0 0-1.1 .83 .83 0 0 0-1-.2 .65 .65 0 0 0-.1 1l-.2 .3-.2-.3v-.5z" fill="#3d528f"/>
<g fill="none" stroke="#3d528f" stroke-width=".21">
<path d="M146.2 269a1.06 1.06 0 0 1 1.6 .2 1.06 1.06 0 0 1-.3 1.5l-.4 .4-.1 .8h-.2a1.63 1.63 0 0 1 .7-1.6 .83 .83 0 0 0 0-1.1 .83 .83 0 0 0-1-.2 .65 .65 0 0 0-.1 1l-.2 .3-.2-.3v-.5z"/>
<circle cx="146.9" cy="272.7" r=".3"/>
</g>
<path d="M151.5 272.7a.3 .3 0 0 1 .6 0 .3 .3 0 0 1-.6 0zM151.2 269a1.06 1.06 0 0 1 1.5 .2 1.06 1.06 0 0 1-.3 1.5l-.4 .4-.1 .8h-.2a1.64 1.64 0 0 1 .7-1.6 .83 .83 0 0 0 0-1.1 .83 .83 0 0 0-1-.2 .65 .65 0 0 0-.1 1l-.2 .3-.2-.3v-.5z" fill="#3d528f"/>
<g fill="none" stroke="#3d528f" stroke-width=".21">
<path d="M151.2 269a1.06 1.06 0 0 1 1.5 .2 1.06 1.06 0 0 1-.3 1.5l-.4 .4-.1 .8h-.2a1.63 1.63 0 0 1 .7-1.6 .83 .83 0 0 0 0-1.1 .83 .83 0 0 0-1-.2 .65 .65 0 0 0-.1 1l-.2 .3-.2-.3v-.5z"/>
<circle cx="151.8" cy="272.7" r=".3"/>
</g>
<path d="M154.8 272.7a.3 .3 0 0 1 .6 0 .3 .3 0 0 1-.6 0zM154.5 269a1.06 1.06 0 0 1 1.6 .2 1.06 1.06 0 0 1-.3 1.5l-.4 .4-.2 .8h-.1a1.63 1.63 0 0 1 .7-1.6 .83 .83 0 0 0 0-1.1 .83 .83 0 0 0-1-.2 .65 .65 0 0 0-.1 1l-.2 .3-.3-.3 .1-.5z" fill="#3d528f"/>
<g fill="none" stroke="#3d528f" stroke-width=".21">
<path d="M154.5 269a1.06 1.06 0 0 1 1.6 .2 1.06 1.06 0 0 1-.3 1.5l-.4 .4-.2 .8h-.1a1.63 1.63 0 0 1 .7-1.6 .83 .83 0 0 0 0-1.1 .83 .83 0 0 0-1-.2 .65 .65 0 0 0-.1 1l-.2 .3-.3-.3 .1-.5z"/>
<circle cx="155.1" cy="272.7" r=".3"/>
</g>
<path d="M159.1 272.7a.3 .3 0 0 1 .6 0 .3 .3 0 0 1-.6 0zM158.7 269a1.06 1.06 0 0 1 1.6 .2 1.06 1.06 0 0 1-.3 1.5l-.4 .4-.1 .8h-.2a1.63 1.63 0 0 1 .7-1.6 .83 .83 0 0 0 0-1.1 .83 .83 0 0 0-1-.2 .65 .65 0 0 0-.1 1l-.2 .3-.2-.3v-.5z" fill="#3d528f"/>
<g fill="none" stroke="#3d528f" stroke-width=".21">
<path d="M158.7 269a1.06 1.06 0 0 1 1.6 .2 1.06 1.06 0 0 1-.3 1.5l-.4 .4-.1 .8h-.2a1.63 1.63 0 0 1 .7-1.6 .83 .83 0 0 0 0-1.1 .83 .83 0 0 0-1-.2 .65 .65 0 0 0-.1 1l-.2 .3-.2-.3v-.5z"/>
<circle cx="159.4" cy="272.7" r=".3"/>
</g>
<path d="M163.5 272.7a.3 .3 0 0 1 .6 0 .3 .3 0 0 1-.6 0zM163.1 269a1.06 1.06 0 0 1 1.6 .2 1.06 1.06 0 0 1-.3 1.5l-.4 .4-.1 .8h-.2a1.63 1.63 0 0 1 .7-1.6 .83 .83 0 0 0 0-1.1 .83 .83 0 0 0-1-.2 .65 .65 0 0 0-.1 1l-.2 .3-.2-.3v-.5z" fill="#3d528f"/>
<g fill="none" stroke="#3d528f" stroke-width=".21">
<path d="M163.1 269a1.06 1.06 0 0 1 1.6 .2 1.06 1.06 0 0 1-.3 1.5l-.4 .4-.1 .8h-.2a1.63 1.63 0 0 1 .7-1.6 .83 .83 0 0 0 0-1.1 .83 .83 0 0 0-1-.2 .65 .65 0 0 0-.1 1l-.2 .3-.2-.3v-.5z"/>
<circle cx="163.8" cy="272.7" r=".3"/>
</g>
<path d="M129.3 268.1l.4-.2h4.2l.4 .2 .2 .4v4.2l-.2 .5-.4 .2h-4.2l-.4-.2-.3-.4v-4.3z" fill="#3c5089"/>
<path d="M129.3 268.1l.4-.2h4.2l.4 .2 .2 .4v4.2l-.2 .5-.4 .2h-4.2l-.4-.2-.3-.4v-4.3z" fill="none" stroke="#3c518c" stroke-width=".35"/>
<g fill="#fff">
<path d="M129.8 270.2h5.1v.7h-5.1z"/>
<path d="M132.8 268.4h.7v4.3h-.7z"/>
<path d="M130.8 268.8l2.5 1.8-2.5 1.8z"/>
</g>
<g font-size="4.2">
<text x="15" y="31.3">Thermal Characteristic</text>
<text x="15" y="48.1">Electrical Characteristics (T =25</text>
<text x="84.2" y="48.1">unless otherwise noted)</text>
<text x="13.7" y="186.4">Notes:</text>
</g>
<g font-size="3.7">
<text x="38" y="53.6">Parameter</text>
<text x="83.8" y="53.6">Symbol</text>
<text x="113" y="53.6">Condition</text>
<text x="145.9" y="53.6">Min</text>
<text x="157.5" y="53.6">Typ</text>
<text x="170.7" y="53.6">Max</text>
<text x="185.7" y="53.6">Unit</text>
</g>
<g font-size="3.2">
<text x="15" y="36.5">Thermal Resistance,Junction-to-Ambient</text>
<text x="125.2" y="36.5">R</text>
<text x="155.6" y="36.5">62.5</text>
<text x="184.5" y="36.5">/W</text>
<text x="15" y="59.1">Off Characteristics</text>
<text x="15" y="64.7">Drain-Source Breakdown Voltage</text>
<text x="86.3" y="64.7">BV</text>
<text x="109" y="64.7">V</text>
<text x="114.2" y="64.7">=0V I</text>
<text x="15" y="70.4">Zero Gate Voltage Drain Current</text>
<text x="87.9" y="70.4">I</text>
<text x="108.6" y="70.4">V</text>
<text x="113.7" y="70.4">=100V,V</text>
<text x="15" y="76">Gate-Body Leakage Current</text>
<text x="87.9" y="76">I</text>
<text x="108.6" y="76">V</text>
<text x="113.8" y="76">=±20V,V</text>
<text x="129" y="76">=0V</text>
<text x="148.5" y="76">-</text>
<text x="160.2" y="76">-</text>
<text x="170.8" y="76">±100</text>
<text x="187.4" y="76">nA</text>
<text x="15" y="81.8">On Characteristics</text>
<text x="15" y="87.4">Gate Threshold Voltage</text>
<text x="86.4" y="87.4">V</text>
<text x="108.4" y="87.4">V</text>
<text x="113.5" y="87.4">=V</text>
<text x="120.5" y="87.4">,I</text>
<text x="148.5" y="87.4">2</text>
<text x="158.6" y="87.6">2.8</text>
<text x="173.2" y="87.8">4</text>
<text x="15" y="93.1">Drain-Source On-State Resistance</text>
<text x="85.7" y="93.1">R</text>
<text x="109.5" y="93.1">V</text>
<text x="114.7" y="93.1">=10V, I =50A</text>
<text x="160" y="93.3">5</text>
<text x="172" y="93.4">5.5</text>
<text x="15" y="98.8">Forward Transconductance</text>
<text x="88.3" y="98.8">g</text>
<text x="110" y="98.8">V</text>
<text x="115.1" y="98.8">=10V,I =60A</text>
<text x="148.5" y="98.8">-</text>
<text x="159" y="98.8">18</text>
<text x="173.8" y="98.8">-</text>
<text x="188.3" y="98.8">S</text>
<text x="15" y="104.5">Dynamic Characteristics</text>
<text x="15" y="110.1">Input Capacitance</text>
<text x="88.1" y="110.1">C</text>
<text x="109" y="112.9">V</text>
<text x="114.1" y="112.9">=25V,V</text>
<text x="127.7" y="112.9">=0V,</text>
<text x="148.5" y="110.1">-</text>
<text x="157.2" y="110.1">4570</text>
<text x="173.7" y="110.1">-</text>
<text x="187.3" y="110.1">PF</text>
<text x="15" y="115.8">Output Capacitance</text>
<text x="87.7" y="115.8">C</text>
<text x="114.3" y="118.4">F=1.0MHz</text>
<text x="148.3" y="116.1">-</text>
<text x="157" y="116.1">1180</text>
<text x="173.5" y="116.1">-</text>
<text x="187.1" y="116.1">PF</text>
<text x="15" y="121.5">Reverse Transfer Capacitance</text>
<text x="88" y="121.5">C</text>
<text x="148.3" y="121.9">-</text>
<text x="159.2" y="121.7">49</text>
<text x="173.5" y="121.4">-</text>
<text x="187.1" y="121.4">PF</text>
<text x="15" y="127.2">Switching Characteristics</text>
<text x="15" y="132.8">Turn-on Delay Time</text>
<text x="87.6" y="132.8">t</text>
<text x="148.8" y="132.8">-</text>
<text x="159.3" y="132.8">24</text>
<text x="172.2" y="133">48</text>
<text x="188.3" y="133">nS</text>
<text x="15" y="138.5">Turn-on Rise Time</text>
<text x="89.7" y="138.5">t</text>
<text x="108.6" y="143.7">V</text>
<text x="109.9" y="138.5">V</text>
<text x="115.1" y="138.5">=50V,I =1A</text>
<text x="148.7" y="138.4">-</text>
<text x="157.7" y="139">19.8</text>
<text x="172.2" y="139.2">39</text>
<text x="188.3" y="139.2">nS</text>
<text x="15" y="144.2">Turn-Off Delay Time</text>
<text x="15" y="149.9">Turn-Off Fall Time</text>
<text x="87.6" y="144.2">t</text>
<text x="89.8" y="149.9">t</text>
<text x="113.8" y="144">=10V,R =6</text>
<text x="148.6" y="149.9">-</text>
<text x="148.8" y="144.7">-</text>
<text x="159.1" y="149.9">26</text>
<text x="159.3" y="144.7">46</text>
<text x="172.1" y="144.5">92</text>
<text x="188.2" y="144.5">nS</text>
<text x="15" y="155.5">Total Gate Charge</text>
<text x="88.7" y="155.5">Q</text>
<text x="148.5" y="155.5">-</text>
<text x="157.9" y="155.7">58.2</text>
<text x="171.9" y="150.3">52</text>
<text x="188" y="150.3">nS</text>
<text x="15" y="161.2">Gate-Source Charge</text>
<text x="88.2" y="161.2">Q</text>
<text x="109.6" y="158.4">V</text>
<text x="114.6" y="158.4">=80V,I =60A,</text>
<text x="148.4" y="161.2">-</text>
<text x="158.9" y="161.2">9.2</text>
<text x="170.7" y="156.1">100</text>
<text x="173.4" y="160.9">-</text>
<text x="187.8" y="156.1">nC</text>
<text x="187.8" y="161.8">nC</text>
<text x="15" y="166.9">Gate-Drain Charge</text>
<text x="88.1" y="166.9">Q</text>
<text x="115.3" y="163.9">V</text>
<text x="120.5" y="163.9">=10V</text>
<text x="148.5" y="166.9">-</text>
<text x="157.7" y="166.9">20.8</text>
<text x="173.4" y="166.3">-</text>
<text x="187.6" y="167.1">nC</text>
<text x="15" y="172.6">Drain-Source Diode Characteristics</text>
<text x="15" y="178.3">Diode Forward Voltage</text>
<text x="87.9" y="178.3">V</text>
<text x="110" y="178.3">V</text>
<text x="115.2" y="178.3">=0V,I =1A</text>
<text x="148.7" y="178.3">-</text>
<text x="160.3" y="177.8">-</text>
<text x="174" y="178.6">1</text>
<text x="188" y="178.4">V</text>
</g>
<text font-size="2.8" x="70.8" y="48.6">C</text>
<g font-size="2.6">
<text x="13.7" y="190.5">1. Repetitive Rating: Pulse width limited by maximum junction temperature.</text>
<text x="13.7" y="201.1">4. Guaranteed by design, not subject to production</text>
<text x="13.7" y="204.6">5. EAS condition : Tj=25</text>
<text x="44.9" y="204.6">,V</text>
<text x="49.9" y="204.6">=50V,V</text>
</g>
<g font-size="2.1">
<text x="72.7" y="34.9">(Note 2)</text>
<text x="130" y="36.9">A</text>
<text x="90.4" y="65.1">DSS</text>
<text x="111.1" y="65.1">GS</text>
<text x="121.7" y="65.1">D</text>
<text x="88.7" y="70.7">DSS</text>
<text x="110.7" y="70.7">DS</text>
<text x="125.9" y="70.7">GS</text>
<text x="88.7" y="76.4">GSS</text>
<text x="110.7" y="76.4">GS</text>
<text x="126" y="76.4">DS</text>
<text x="44.1" y="80.2">(Note 3)</text>
<text x="88.4" y="87.8">GS(th)</text>
<text x="110.6" y="87.8">DS</text>
<text x="117.5" y="87.8">GS</text>
<text x="122.3" y="87.8">D</text>
<text x="87.8" y="93.4">DS(ON)</text>
<text x="111.6" y="93.4">GS</text>
<text x="124.8" y="93.4">D</text>
<text x="90" y="99.1">FS</text>
<text x="112.1" y="99.1">DS</text>
<text x="124.3" y="99.1">D</text>
<text x="52.9" y="102.9">(Note4)</text>
<text x="90.3" y="110.5">lss</text>
<text x="111.2" y="113.3">DS</text>
<text x="124.6" y="113.3">GS</text>
<text x="90" y="116.2">oss</text>
<text x="54.7" y="125.6">(Note 4)</text>
<text x="90.2" y="121.8">rss</text>
<text x="88.4" y="133.2">d(on)</text>
<text x="90.6" y="138.9">r</text>
<text x="112.1" y="138.9">DD</text>
<text x="124.4" y="138.9">D</text>
<text x="88.4" y="144.5">d(off)</text>
<text x="110.7" y="144">GS</text>
<text x="124.5" y="144">G</text>
<text x="90.6" y="150.2">f</text>
<text x="91.1" y="155.9">g</text>
<text x="90.6" y="161.6">gs</text>
<text x="111.7" y="158.7">DS</text>
<text x="123.9" y="158.7">D</text>
<text x="90.5" y="167.3">gd</text>
<text x="117.5" y="164.2">GS</text>
<text x="48" y="176.7">(Note 3)</text>
<text x="90" y="178.6">SD</text>
<text x="112.1" y="178.6">GS</text>
<text x="122.7" y="178.6">S</text>
</g>
<g font-size="1.8">
<text x="47.3" y="205">DD</text>
<text x="58.6" y="205">G</text>
</g>
</svg>
